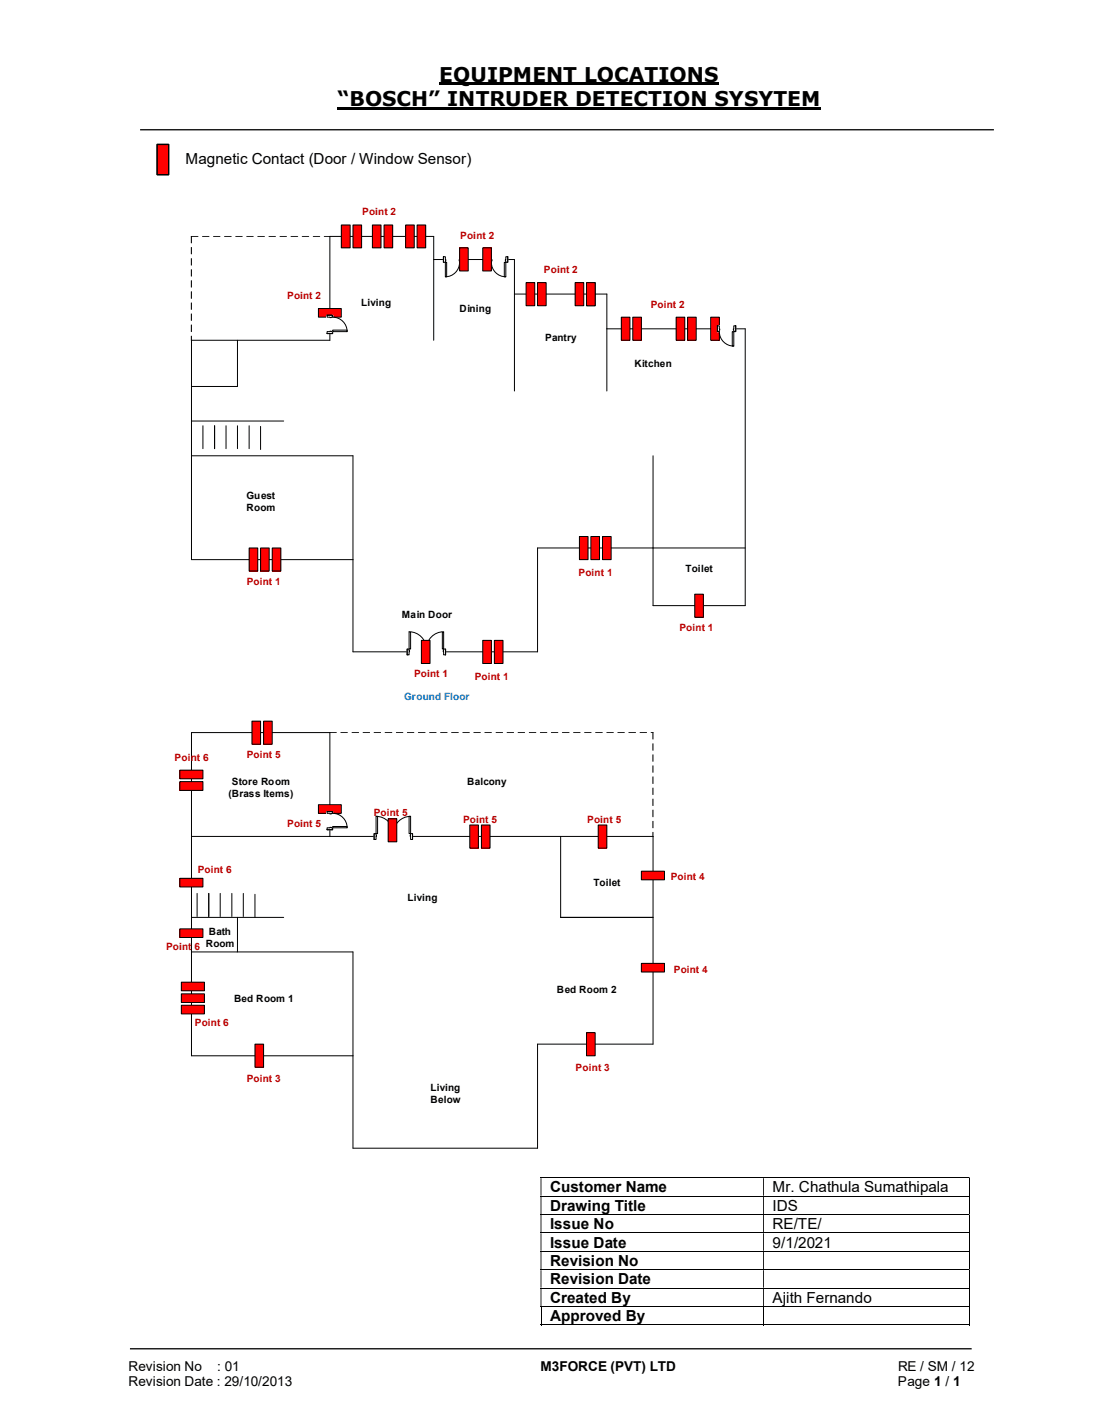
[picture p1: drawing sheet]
<svg xmlns="http://www.w3.org/2000/svg" width="216mm" height="279mm" viewBox="0 0 216 279" stroke-linecap="round" stroke-linejoin="round" font-family="sans-serif">
<path d="M86.1 16.5h54.9M66.2 21.3h94.8" fill="none" stroke="#000" stroke-width=".42"/>
<path d="M27.5 25.4h167.4M25.5 264.5h165" fill="none" stroke="#000" stroke-width=".25"/>
<g fill="none" stroke="#000" stroke-width=".2">
<path d="M106 230.9h84M106 234.5h84M106 238.1h84M190.1 231v3.4M190.1 234.6v3.5M190.1 238.2v3.4M106 241.7h84M106 245.3h84M106 249h84M106 252.5h84M106 256.2h84M106 259.8h43.6"/>
<path d="M106.1 256.2v3.6M149.7 256.2v3.6M149.8 259.8h40.2M190.1 241.8v3.4M190.1 245.4v3.5M190.1 249v3.5M190.1 252.6v3.5M190.1 256.2v3.6"/>
</g>
<g fill="#000">
<path d="M190 230.8h.2v.2h-.2zM106 231h.2v3.4h-.2zM149.6 231h.2v3.4h-.2z" fill-rule="evenodd"/>
<path d="M190 234.4h.2v.2h-.2zM106 234.6h.2v3.5h-.2zM149.6 234.6h.2v3.5h-.2z" fill-rule="evenodd"/>
<path d="M190 238.1h.2v.1h-.2zM106 238.2h.2v3.4h-.2zM149.6 238.2h.2v3.4h-.2z" fill-rule="evenodd"/>
<path d="M190 241.6h.2v.2h-.2zM106 241.8h.2v3.4h-.2zM149.6 241.8h.2v3.4h-.2z" fill-rule="evenodd"/>
<path d="M190 245.2h.2v.2h-.2zM106 245.4h.2v3.5h-.2zM149.6 245.4h.2v3.5h-.2z" fill-rule="evenodd"/>
<path d="M190 248.9h.2v.1h-.2zM106 249h.2v3.5h-.2zM149.6 249h.2v3.5h-.2z" fill-rule="evenodd"/>
<path d="M190 252.5h.2v.1h-.2zM106 252.6h.2v3.5h-.2zM149.6 252.6h.2v3.5h-.2z" fill-rule="evenodd"/>
</g>
<path d="M190 256.1h.2v.1h-.2zM190 259.7h.2v.1h-.2z" fill="#000"/>
<path d="M30.8 28.3h2.3v5.9h-2.3z" fill="#f00"/>
<path d="M30.8 28.3h2.3v5.9h-2.3z" fill="none" stroke="#000" stroke-width=".25"/>
<path d="M30.8 28.3h2.3v5.9h-2.3z" fill="#f00"/>
<path d="M30.8 28.3h2.3v5.9h-2.3z" fill="none" stroke="#000" stroke-width=".25"/>
<g fill="#000">
<path d="M37.5 46.3l1.4 .1h-1.4zM39.7 46.3l1.4 .1h-1.4zM41.8 46.3l1.4 .1h-1.3zM44 46.3l1.4 .1h-1.3zM46.2 46.3l1.4 .1h-1.4zM48.3 46.3l1.4 .1h-1.3zM50.5 46.3l1.4 .1h-1.3zM52.7 46.3l1.4 .1h-1.4zM54.8 46.3l1.5 .1h-1.4zM57 46.3l1.5 .1h-1.4zM59.2 46.3l1.4 .1h-1.3zM61.4 46.3l1.4 .1h-1.4zM63.5 46.3l1.3 .1h-1.2z"/>
<path d="M37.5 46.3l.1 .1-.1 1.3-.1-.1zM37.5 48.5h.1l-.1 1.4-.1-.1zM37.5 50.6l.1 .1-.1 1.4-.1-.1zM37.5 52.8l.1 .1-.1 1.3-.1-.1zM37.5 55h.1l-.1 1.4-.1-.1zM37.5 57.1l.1 .1-.1 1.4-.1-.1zM37.5 59.3l.1 .1-.1 1.3h-.1zM37.5 61.5l.1 .1-.1 1.3-.1-.1zM37.5 63.7l.1 .1-.1 1.3-.1-.1zM37.5 65.9h.1l-.1 .9-.1-.1z"/>
</g>
<g fill="none" stroke="#000" stroke-width=".2">
<path d="M85 50.9h15.9v25.8M100.9 57.7h18.1v19M46.6 66.7v9.1h-9.1M85 66.7v-20.3h-20.3v20.3h-27.2v43h31.7M119 64.5h27.1v54.2h-18v-29.3M37.5 82.5h18.1M37.5 89.4h31.7v38.4h36.2v-20.4h22.7M39.8 83.5v4.5M42.1 83.5v4.5M44.3 83.5v4.5M46.6 83.5v4.5M48.9 83.5v4.5"/>
<path d="M51.1 83.6v4.5"/>
</g>
<path d="M62.4 60.5h4.5v1.7h-4.5z" fill-rule="evenodd" fill="#f00"/>
<path d="M62.4 60.5h4.5v1.7h-4.5z" fill="none" stroke="#000" stroke-width=".2"/>
<path d="M53.4 107.4h1.7v4.6h-1.7z" fill="#f00"/>
<path d="M53.4 107.4h1.7v4.6h-1.7z" fill="none" stroke="#000" stroke-width=".2"/>
<path d="M51.1 107.4h1.7v4.6h-1.7z" fill="#f00"/>
<path d="M51.1 107.4h1.7v4.6h-1.7z" fill="none" stroke="#000" stroke-width=".2"/>
<path d="M48.9 107.4h1.6v4.6h-1.6z" fill="#f00"/>
<path d="M48.9 107.4h1.6v4.6h-1.6z" fill="none" stroke="#000" stroke-width=".2"/>
<path d="M139.4 62.2h1.7v4.5h-1.7z" fill="#f00"/>
<path d="M139.4 62.2h1.7v4.5h-1.7zM128.1 107.4h18" fill="none" stroke="#000" stroke-width=".2"/>
<path d="M136.2 116.5h1.7v4.5h-1.7z" fill="#f00"/>
<path d="M136.2 116.5h1.7v4.5h-1.7z" fill="none" stroke="#000" stroke-width=".2"/>
<path d="M96.9 125.6h1.7v4.5h-1.7z" fill="#f00"/>
<path d="M96.9 125.6h1.7v4.5h-1.7z" fill="none" stroke="#000" stroke-width=".2"/>
<path d="M94.7 125.6h1.7v4.5h-1.7z" fill="#f00"/>
<path d="M94.7 125.6h1.7v4.5h-1.7z" fill="none" stroke="#000" stroke-width=".2"/>
<path d="M118.2 105.2h1.6v4.5h-1.6z" fill="#f00"/>
<path d="M118.2 105.2h1.6v4.5h-1.6z" fill="none" stroke="#000" stroke-width=".2"/>
<path d="M115.9 105.2h1.7v4.5h-1.7z" fill="#f00"/>
<path d="M115.9 105.2h1.7v4.5h-1.7z" fill="none" stroke="#000" stroke-width=".2"/>
<path d="M113.6 105.2h1.7v4.5h-1.7z" fill="#f00"/>
<path d="M113.6 105.2h1.7v4.5h-1.7z" fill="none" stroke="#000" stroke-width=".2"/>
<path d="M79.8 127.2h7.6v1.2h-7.6z" fill="#fff"/>
<path d="M79.8 127.2h7.6v1.2h-7.6z" fill="none" stroke="#fff" stroke-width=".2"/>
<path d="M87 127.3v1.1h.4v-1.1zM79.8 127.3h.4v1.1h-.4z" fill-rule="evenodd" fill="#fff"/>
<path d="M80.2 127.6v-.3h-.4v1.1h.4v-.6M87 127.6v-.3h.4v1.1h-.4v-.6" fill="none" stroke="#000" stroke-width=".2"/>
<path d="M86.9 127.6l.1 .2zM80.2 127.6l.1 .2z" fill-rule="evenodd" fill="#fff"/>
<path d="M79.8 127.3v1.1M80.2 127.6v.2M80.2 123.9a3.4 3.4 0 0 1 3.4 3.4 3.4 3.4 0 0 1 3.4-3.4M87 127.6v.2M87.4 127.3v1.1" fill="none" stroke="#000" stroke-width=".2"/>
<path d="M80.2 123.9h.3v3.4h-.3z" fill-rule="evenodd" fill="#fff"/>
<path d="M80.2 123.9h.3v3.4h-.3z" fill="none" stroke="#000" stroke-width=".2"/>
<path d="M86.7 123.9h.3v3.4h-.3z" fill-rule="evenodd" fill="#fff"/>
<path d="M86.7 123.9h.3v3.4h-.3z" fill="none" stroke="#000" stroke-width=".2"/>
<path d="M82.6 125.6h1.7v4.5h-1.7z" fill="#f00"/>
<path d="M82.6 125.6h1.7v4.5h-1.7z" fill="none" stroke="#000" stroke-width=".2"/>
<path d="M64.1 61.8h1.2v3.6h-1.2z" fill-rule="evenodd" fill="#fff"/>
<path d="M64.1 61.8h1.2v3.6h-1.2z" fill="none" stroke="#fff" stroke-width=".2"/>
<path d="M64.1 65v.4h1.1v-.4zM64.1 61.8h1.1v.4h-1.1z" fill-rule="evenodd" fill="#fff"/>
<path d="M64.7 65h-.6v.4h1.1v-.4h-.2M64.7 62.2h-.6v-.4h1.1v.4h-.2" fill="none" stroke="#000" stroke-width=".2"/>
<path d="M64.7 64.9l.3 .1zM64.7 62.2l.3 .1z" fill-rule="evenodd" fill="#fff"/>
<path d="M64.1 65.4h1.1M64.1 61.8h1.1M64.7 65h.3M64.7 62.2h.3M65.2 62.2a2.84 2.84 0 0 1 2.9 2.8" fill="none" stroke="#000" stroke-width=".2"/>
<path d="M65.2 64.7h2.9v.3h-2.9z" fill="#fff"/>
<path d="M65.2 64.7h2.9v.3h-2.9z" fill="none" stroke="#000" stroke-width=".2"/>
<path d="M69.2 44.1h1.7v4.5h-1.7z" fill="#f00"/>
<path d="M69.2 44.1h1.7v4.5h-1.7z" fill="none" stroke="#000" stroke-width=".2"/>
<path d="M66.9 44.1h1.8v4.5h-1.8z" fill="#f00"/>
<path d="M66.9 44.1h1.8v4.5h-1.8z" fill="none" stroke="#000" stroke-width=".2"/>
<path d="M75.3 44.1h1.7v4.5h-1.7z" fill="#f00"/>
<path d="M75.3 44.1h1.7v4.5h-1.7z" fill="none" stroke="#000" stroke-width=".2"/>
<path d="M73 44.1h1.7v4.5h-1.7z" fill="#f00"/>
<path d="M73 44.1h1.7v4.5h-1.7z" fill="none" stroke="#000" stroke-width=".2"/>
<path d="M81.8 44.1h1.7v4.5h-1.7z" fill="#f00"/>
<path d="M81.8 44.1h1.7v4.5h-1.7z" fill="none" stroke="#000" stroke-width=".2"/>
<path d="M79.5 44.1h1.7v4.5h-1.7z" fill="#f00"/>
<path d="M79.5 44.1h1.7v4.5h-1.7z" fill="none" stroke="#000" stroke-width=".2"/>
<path d="M87 50.3h3.5v1.2h-3.5z" fill="#fff"/>
<path d="M87 50.3h3.5v1.2h-3.5z" fill="none" stroke="#fff" stroke-width=".2"/>
<path d="M87 50.3v1.1h.3v-1.1zM90.1 50.3h.4v1.1h-.4z" fill-rule="evenodd" fill="#fff"/>
<path d="M87.3 50.9v-.6h-.3v1.1h.3v-.2M90.1 50.9v-.6h.4v1.1h-.4v-.2" fill="none" stroke="#000" stroke-width=".2"/>
<path d="M87.3 50.9l.1 .3zM90 50.9l.1 .3z" fill-rule="evenodd" fill="#fff"/>
<path d="M87 50.3v1.1M87.3 50.9v.3M90.1 50.9v.3M90.1 51.4a2.83 2.83 0 0 1-2.8 2.9M90.5 50.3v1.1" fill="none" stroke="#000" stroke-width=".2"/>
<path d="M87.3 51.4h.3v2.9h-.3z" fill-rule="evenodd" fill="#fff"/>
<path d="M87.3 51.4h.3v2.9h-.3z" fill="none" stroke="#000" stroke-width=".2"/>
<path d="M96 50.3h3.6v1.2h-3.6z" fill="#fff"/>
<path d="M96 50.3h3.6v1.2h-3.6z" fill="none" stroke="#fff" stroke-width=".2"/>
<path d="M99.2 50.3h.4v1.1h-.4zM96 50.3v1.1h.4v-1.1z" fill-rule="evenodd" fill="#fff"/>
<path d="M96.4 50.9v-.6h-.4v1.1h.4v-.2M99.2 50.9v-.6h.4v1.1h-.4v-.2" fill="none" stroke="#000" stroke-width=".2"/>
<path d="M99.1 50.9l.1 .3zM96.4 50.9v.3h.1v-.3z" fill-rule="evenodd" fill="#fff"/>
<path d="M96 50.3v1.1M96.4 51.4a2.84 2.84 0 0 0 2.8 2.9M96.4 50.9h.1v.3h-.1M99.2 50.9v.3M99.6 50.3v1.1" fill="none" stroke="#000" stroke-width=".2"/>
<path d="M98.9 51.4h.3v2.9h-.3z" fill-rule="evenodd" fill="#fff"/>
<path d="M98.9 51.4h.3v2.9h-.3z" fill="none" stroke="#000" stroke-width=".2"/>
<path d="M115 55.4h1.7v4.5h-1.7z" fill="#f00"/>
<path d="M115 55.4h1.7v4.5h-1.7z" fill="none" stroke="#000" stroke-width=".2"/>
<path d="M112.8 55.4h1.7v4.5h-1.7z" fill="#f00"/>
<path d="M112.8 55.4h1.7v4.5h-1.7z" fill="none" stroke="#000" stroke-width=".2"/>
<path d="M105.4 55.4h1.7v4.5h-1.7z" fill="#f00"/>
<path d="M105.4 55.4h1.7v4.5h-1.7z" fill="none" stroke="#000" stroke-width=".2"/>
<path d="M103.2 55.4h1.7v4.5h-1.7z" fill="#f00"/>
<path d="M103.2 55.4h1.7v4.5h-1.7z" fill="none" stroke="#000" stroke-width=".2"/>
<path d="M94.7 48.6h1.7v4.5h-1.7z" fill="#f00"/>
<path d="M94.7 48.6h1.7v4.5h-1.7z" fill="none" stroke="#000" stroke-width=".2"/>
<path d="M90.1 48.6h1.7v4.5h-1.7z" fill="#f00"/>
<path d="M90.1 48.6h1.7v4.5h-1.7z" fill="none" stroke="#000" stroke-width=".2"/>
<path d="M115 55.4h1.7v4.5h-1.7z" fill="#f00"/>
<path d="M115 55.4h1.7v4.5h-1.7z" fill="none" stroke="#000" stroke-width=".2"/>
<path d="M134.8 62.2h1.7v4.5h-1.7z" fill="#f00"/>
<path d="M134.8 62.2h1.7v4.5h-1.7z" fill="none" stroke="#000" stroke-width=".2"/>
<path d="M132.6 62.2h1.7v4.5h-1.7z" fill="#f00"/>
<path d="M132.6 62.2h1.7v4.5h-1.7z" fill="none" stroke="#000" stroke-width=".2"/>
<path d="M124.1 62.2h1.7v4.5h-1.7z" fill="#f00"/>
<path d="M124.1 62.2h1.7v4.5h-1.7z" fill="none" stroke="#000" stroke-width=".2"/>
<path d="M121.8 62.2h1.7v4.5h-1.7z" fill="#f00"/>
<path d="M121.8 62.2h1.7v4.5h-1.7z" fill="none" stroke="#000" stroke-width=".2"/>
<path d="M140.7 63.8h3.6v1.3h-3.6z" fill="#fff"/>
<path d="M140.7 63.8h3.6v1.3h-3.6z" fill="none" stroke="#fff" stroke-width=".2"/>
<path d="M143.9 63.9h.4v1.1h-.4zM140.7 63.9v1.1h.4v-1.1z" fill-rule="evenodd" fill="#fff"/>
<path d="M141.1 64.5v-.6h-.4v1.1h.4v-.3M143.9 64.5v-.6h.4v1.1h-.4v-.3" fill="none" stroke="#000" stroke-width=".2"/>
<path d="M143.8 64.5l.1 .2zM141.1 64.5v.2z" fill-rule="evenodd" fill="#fff"/>
<path d="M140.7 63.9v1.1M141.1 65a2.84 2.84 0 0 0 2.8 2.9M141.1 64.5v.2M143.9 64.5v.2M144.3 63.9v1.1" fill="none" stroke="#000" stroke-width=".2"/>
<path d="M143.6 65h.3v2.9h-.3z" fill-rule="evenodd" fill="#fff"/>
<path d="M143.6 65h.3v2.9h-.3zM37.5 179.9h18.1M37.5 164h90.6v40.7h-22.7v20.4h-36.2v-38.5h-31.7M38.7 175.2v4.5M40.9 175.2v4.5M43.2 175.2v4.5M45.5 175.2v4.5M46.6 179.9v6.7M47.7 175.2v4.5M50 175.3v4.6M64.7 164v-20.4h-27.2v63.4h31.7M109.9 164v15.9h18.2" fill="none" stroke="#000" stroke-width=".2"/>
<g fill="#000">
<path d="M64.6 143.6h1.4l-1.3 .1zM66.8 143.6h1.4l-1.4 .1zM69 143.6h1.4l-1.4 .1zM71.1 143.6h1.5l-1.4 .1zM73.3 143.6h1.4l-1.3 .1zM75.5 143.6h1.4l-1.3 .1zM77.7 143.6h1.4l-1.4 .1zM79.8 143.6h1.4l-1.3 .1zM82 143.6h1.4l-1.3 .1zM84.2 143.6h1.4l-1.4 .1zM86.3 143.6h1.5l-1.4 .1zM88.5 143.6h1.5l-1.4 .1zM90.7 143.6h1.4l-1.3 .1zM92.9 143.6h1.4l-1.4 .1zM95 143.6h1.4l-1.3 .1zM97.2 143.6h1.4l-1.3 .1zM99.4 143.6h1.4l-1.4 .1zM101.5 143.6h1.5l-1.4 .1zM103.7 143.6h1.5l-1.4 .1zM105.9 143.6h1.4l-1.3 .1zM108.1 143.6h1.4l-1.4 .1zM110.2 143.6h1.5l-1.4 .1zM112.4 143.6h1.4l-1.3 .1zM114.6 143.6h1.4l-1.4 .1zM116.7 143.6h1.5l-1.4 .1zM118.9 143.6h1.5l-1.4 .1zM121.1 143.6h1.4l-1.3 .1zM123.3 143.6h1.4l-1.4 .1zM125.5 143.6h1.4l-1.4 .1zM127.6 143.6h.5l-.4 .1z"/>
<path d="M128 143.6h.1v1.4l-.2-.1zM128 145.8h.1v1.4l-.2-.1zM128 147.9l.1 .1v1.4l-.2-.1zM128 150.1l.1 .1v1.3l-.2-.1zM128 152.3l.1 .1v1.3l-.2-.1zM128 154.5h.1v1.4l-.2-.1zM128 156.6l.1 .1v1.3l-.2-.1zM128 158.8l.1 .1v1.3l-.2-.1zM128 161h.1v1.4l-.2-.1zM128 163.1l.1 .1v.9l-.2-.1z"/>
</g>
<path d="M62.4 157.8h4.5v1.7h-4.5z" fill-rule="evenodd" fill="#f00"/>
<path d="M62.4 157.8h4.5v1.7h-4.5z" fill="none" stroke="#000" stroke-width=".2"/>
<path d="M50 204.7h1.7v4.6h-1.7z" fill="#f00"/>
<path d="M50 204.7h1.7v4.6h-1.7z" fill="none" stroke="#000" stroke-width=".2"/>
<path d="M115 202.5h1.7v4.5h-1.7z" fill="#f00"/>
<path d="M115 202.5h1.7v4.5h-1.7z" fill="none" stroke="#000" stroke-width=".2"/>
<path d="M51.7 141.4h1.7v4.5h-1.7z" fill="#f00"/>
<path d="M51.7 141.4h1.7v4.5h-1.7z" fill="none" stroke="#000" stroke-width=".2"/>
<path d="M49.4 141.4h1.7v4.5h-1.7z" fill="#f00"/>
<path d="M49.4 141.4h1.7v4.5h-1.7z" fill="none" stroke="#000" stroke-width=".2"/>
<path d="M35.6 194.9h4.5v1.7h-4.5z" fill-rule="evenodd" fill="#f00"/>
<path d="M35.6 194.9h4.5v1.7h-4.5z" fill="none" stroke="#000" stroke-width=".2"/>
<path d="M35.6 192.6h4.5v1.7h-4.5z" fill-rule="evenodd" fill="#f00"/>
<path d="M35.6 192.6h4.5v1.7h-4.5z" fill="none" stroke="#000" stroke-width=".2"/>
<path d="M35.6 197.1h4.5v1.7h-4.5z" fill-rule="evenodd" fill="#f00"/>
<path d="M35.6 197.1h4.5v1.7h-4.5z" fill="none" stroke="#000" stroke-width=".2"/>
<path d="M35.3 182.1h4.5v1.7h-4.5z" fill-rule="evenodd" fill="#f00"/>
<path d="M35.3 182.1h4.5v1.7h-4.5z" fill="none" stroke="#000" stroke-width=".2"/>
<path d="M35.3 151h4.5v1.7h-4.5z" fill-rule="evenodd" fill="#f00"/>
<path d="M35.3 151h4.5v1.7h-4.5z" fill="none" stroke="#000" stroke-width=".2"/>
<path d="M35.3 153.2h4.5v1.8h-4.5z" fill-rule="evenodd" fill="#f00"/>
<path d="M35.3 153.2h4.5v1.8h-4.5z" fill="none" stroke="#000" stroke-width=".2"/>
<path d="M125.8 170.8h4.5v1.7h-4.5z" fill-rule="evenodd" fill="#f00"/>
<path d="M125.8 170.8h4.5v1.7h-4.5z" fill="none" stroke="#000" stroke-width=".2"/>
<path d="M94.4 161.8h1.7v4.5h-1.7z" fill="#f00"/>
<path d="M94.4 161.8h1.7v4.5h-1.7z" fill="none" stroke="#000" stroke-width=".2"/>
<path d="M92.1 161.8h1.7v4.5h-1.7z" fill="#f00"/>
<path d="M92.1 161.8h1.7v4.5h-1.7z" fill="none" stroke="#000" stroke-width=".2"/>
<path d="M117.3 161.8h1.7v4.5h-1.7z" fill="#f00"/>
<path d="M117.3 161.8h1.7v4.5h-1.7z" fill="none" stroke="#000" stroke-width=".2"/>
<path d="M125.8 188.9h4.5v1.7h-4.5z" fill-rule="evenodd" fill="#f00"/>
<path d="M125.8 188.9h4.5v1.7h-4.5z" fill="none" stroke="#000" stroke-width=".2"/>
<path d="M35.3 172.2h4.5v1.7h-4.5z" fill-rule="evenodd" fill="#f00"/>
<path d="M35.3 172.2h4.5v1.7h-4.5z" fill="none" stroke="#000" stroke-width=".2"/>
<path d="M73.4 163.4h7.5v1.2h-7.5z" fill="#fff"/>
<path d="M73.4 163.4h7.5v1.2h-7.5z" fill="none" stroke="#fff" stroke-width=".2"/>
<path d="M80.5 163.4v1.2h.4v-1.2zM73.4 163.4h.3v1.2h-.3z" fill-rule="evenodd" fill="#fff"/>
<path d="M73.7 163.7v-.3h-.3v1.2h.3v-.6M80.5 163.7v-.3h.4v1.2h-.4v-.6" fill="none" stroke="#000" stroke-width=".2"/>
<path d="M80.4 163.7l.1 .3zM73.7 163.7l.1 .3z" fill-rule="evenodd" fill="#fff"/>
<path d="M73.4 163.4v1.2M73.7 160.1a3.4 3.4 0 0 1 3.4 3.3 3.4 3.4 0 0 1 3.4-3.3M73.7 163.7v.3M80.5 163.7v.3M80.9 163.4v1.2" fill="none" stroke="#000" stroke-width=".2"/>
<path d="M73.7 160.1h.3v3.3h-.3z" fill-rule="evenodd" fill="#fff"/>
<path d="M73.7 160.1h.3v3.3h-.3z" fill="none" stroke="#000" stroke-width=".2"/>
<path d="M80.2 160.1h.3v3.3h-.3z" fill-rule="evenodd" fill="#fff"/>
<path d="M80.2 160.1h.3v3.3h-.3z" fill="none" stroke="#000" stroke-width=".2"/>
<path d="M64.1 159.1h1.2v3.6h-1.2z" fill-rule="evenodd" fill="#fff"/>
<path d="M64.1 159.1h1.2v3.6h-1.2z" fill="none" stroke="#fff" stroke-width=".2"/>
<path d="M64.1 162.3v.4h1.1v-.4zM64.1 159.1h1.1v.4h-1.1z" fill-rule="evenodd" fill="#fff"/>
<path d="M64.7 159.5h-.6v-.4h1.1v.4h-.2M64.7 162.3h-.6v.4h1.1v-.4h-.2" fill="none" stroke="#000" stroke-width=".2"/>
<path d="M64.7 162.2l.3 .1zM64.7 159.5h.3v.1h-.3z" fill-rule="evenodd" fill="#fff"/>
<path d="M64.1 159.1h1.1M64.7 159.5v.1h.3v-.1M65.2 159.5a2.84 2.84 0 0 1 2.9 2.8M64.1 162.7h1.1M64.7 162.3h.3" fill="none" stroke="#000" stroke-width=".2"/>
<path d="M65.2 162.1h2.9v.2h-2.9z" fill="#fff"/>
<path d="M65.2 162.1h2.9v.2h-2.9z" fill="none" stroke="#000" stroke-width=".2"/>
<path d="M76.1 160.5h1.7v4.6h-1.7z" fill="#f00"/>
<path d="M76.1 160.5h1.7v4.6h-1.7z" fill="none" stroke="#000" stroke-width=".2"/>
<g font-size="4">
<text x="86.1" y="16">EQUIPMENT LOCATIONS</text>
<text x="66.2" y="20.8">“BOSCH” INTRUDER DETECTION SYSYTEM</text>
</g>
<g font-size="3">
<text x="36.4" y="32.1">Magnetic Contact (Door / Window Sensor)</text>
<text x="107.9" y="233.8">Customer Name</text>
<text x="151.5" y="233.8">Mr. Chathula Sumathipala</text>
<text x="107.9" y="237.4">Drawing Title</text>
<text x="151.5" y="237.4">IDS</text>
<text x="107.9" y="241">Issue No</text>
<text x="107.9" y="244.6">Issue Date</text>
<text x="151.5" y="241">RE/TE/</text>
<text x="151.5" y="244.6">9/1/2021</text>
<text x="107.9" y="248.2">Revision No</text>
<text x="107.9" y="251.8">Revision Date</text>
<text x="107.9" y="255.4">Created By</text>
<text x="151.5" y="255.4">Ajith Fernando</text>
<text x="107.9" y="259">Approved By</text>
</g>
<g font-size="2.7">
<text x="25.2" y="268.8">Revision No</text>
<text x="42.6" y="268.8">: 01</text>
<text x="106" y="268.8">M3FORCE (PVT) LTD</text>
<text x="176.1" y="268.8">RE / SM / 12</text>
<text x="25.2" y="271.8">Revision Date : 29/10/2013</text>
<text x="176.1" y="271.8">Page 1 / 1</text>
</g>
<g font-size="2" fill="#c00000">
<text x="71" y="42.2">Point 2</text>
<text x="90.3" y="46.8">Point 2</text>
<text x="106.6" y="53.6">Point 2</text>
<text x="56.3" y="58.6">Point 2</text>
<text x="127.6" y="60.4">Point 2</text>
<text x="113.5" y="112.9">Point 1</text>
<text x="48.4" y="114.7">Point 1</text>
<text x="133.2" y="123.7">Point 1</text>
<text x="81.2" y="132.8">Point 1</text>
<text x="93.1" y="133.3">Point 1</text>
<text x="34.2" y="149.1">Point 6</text>
<text x="48.4" y="148.6">Point 5</text>
<text x="73.3" y="159.9">Point 5</text>
<text x="90.8" y="161.3">Point 5</text>
<text x="115.1" y="161.3">Point 5</text>
<text x="56.3" y="162.2">Point 5</text>
<text x="38.8" y="171.2">Point 6</text>
<text x="131.5" y="172.6">Point 4</text>
<text x="32.6" y="186.2">Point 6 Room</text>
<text x="132.1" y="190.7">Point 4</text>
<text x="38.2" y="201.2">Point 6</text>
<text x="112.9" y="210">Point 3</text>
<text x="48.4" y="212.2">Point 3</text>
</g>
<g font-size="2">
<text x="70.8" y="60">Living</text>
<text x="90.1" y="61.2">Dining</text>
<text x="106.9" y="66.8">Pantry</text>
<text x="124.4" y="71.9">Kitchen</text>
<text x="48.3" y="97.9">Guest</text>
<text x="48.3" y="100.3">Room</text>
<text x="134.5" y="112.1">Toilet</text>
<text x="78.8" y="121.2">Main Door</text>
<text x="45.5" y="153.9">Store Room</text>
<text x="91.6" y="154">Balcony</text>
<text x="44.8" y="156.3">(Brass Items)</text>
<text x="116.4" y="173.8">Toilet</text>
<text x="79.9" y="176.6">Living</text>
<text x="40.9" y="183.3">Bath</text>
<text x="45.9" y="196.4">Bed Room 1</text>
<text x="109.2" y="194.7">Bed Room 2</text>
<text x="84.4" y="213.9">Living</text>
<text x="84.4" y="216.3">Below</text>
</g>
<text font-size="2" fill="#0070c0" x="79.2" y="137.3">Ground Floor</text>
</svg>
